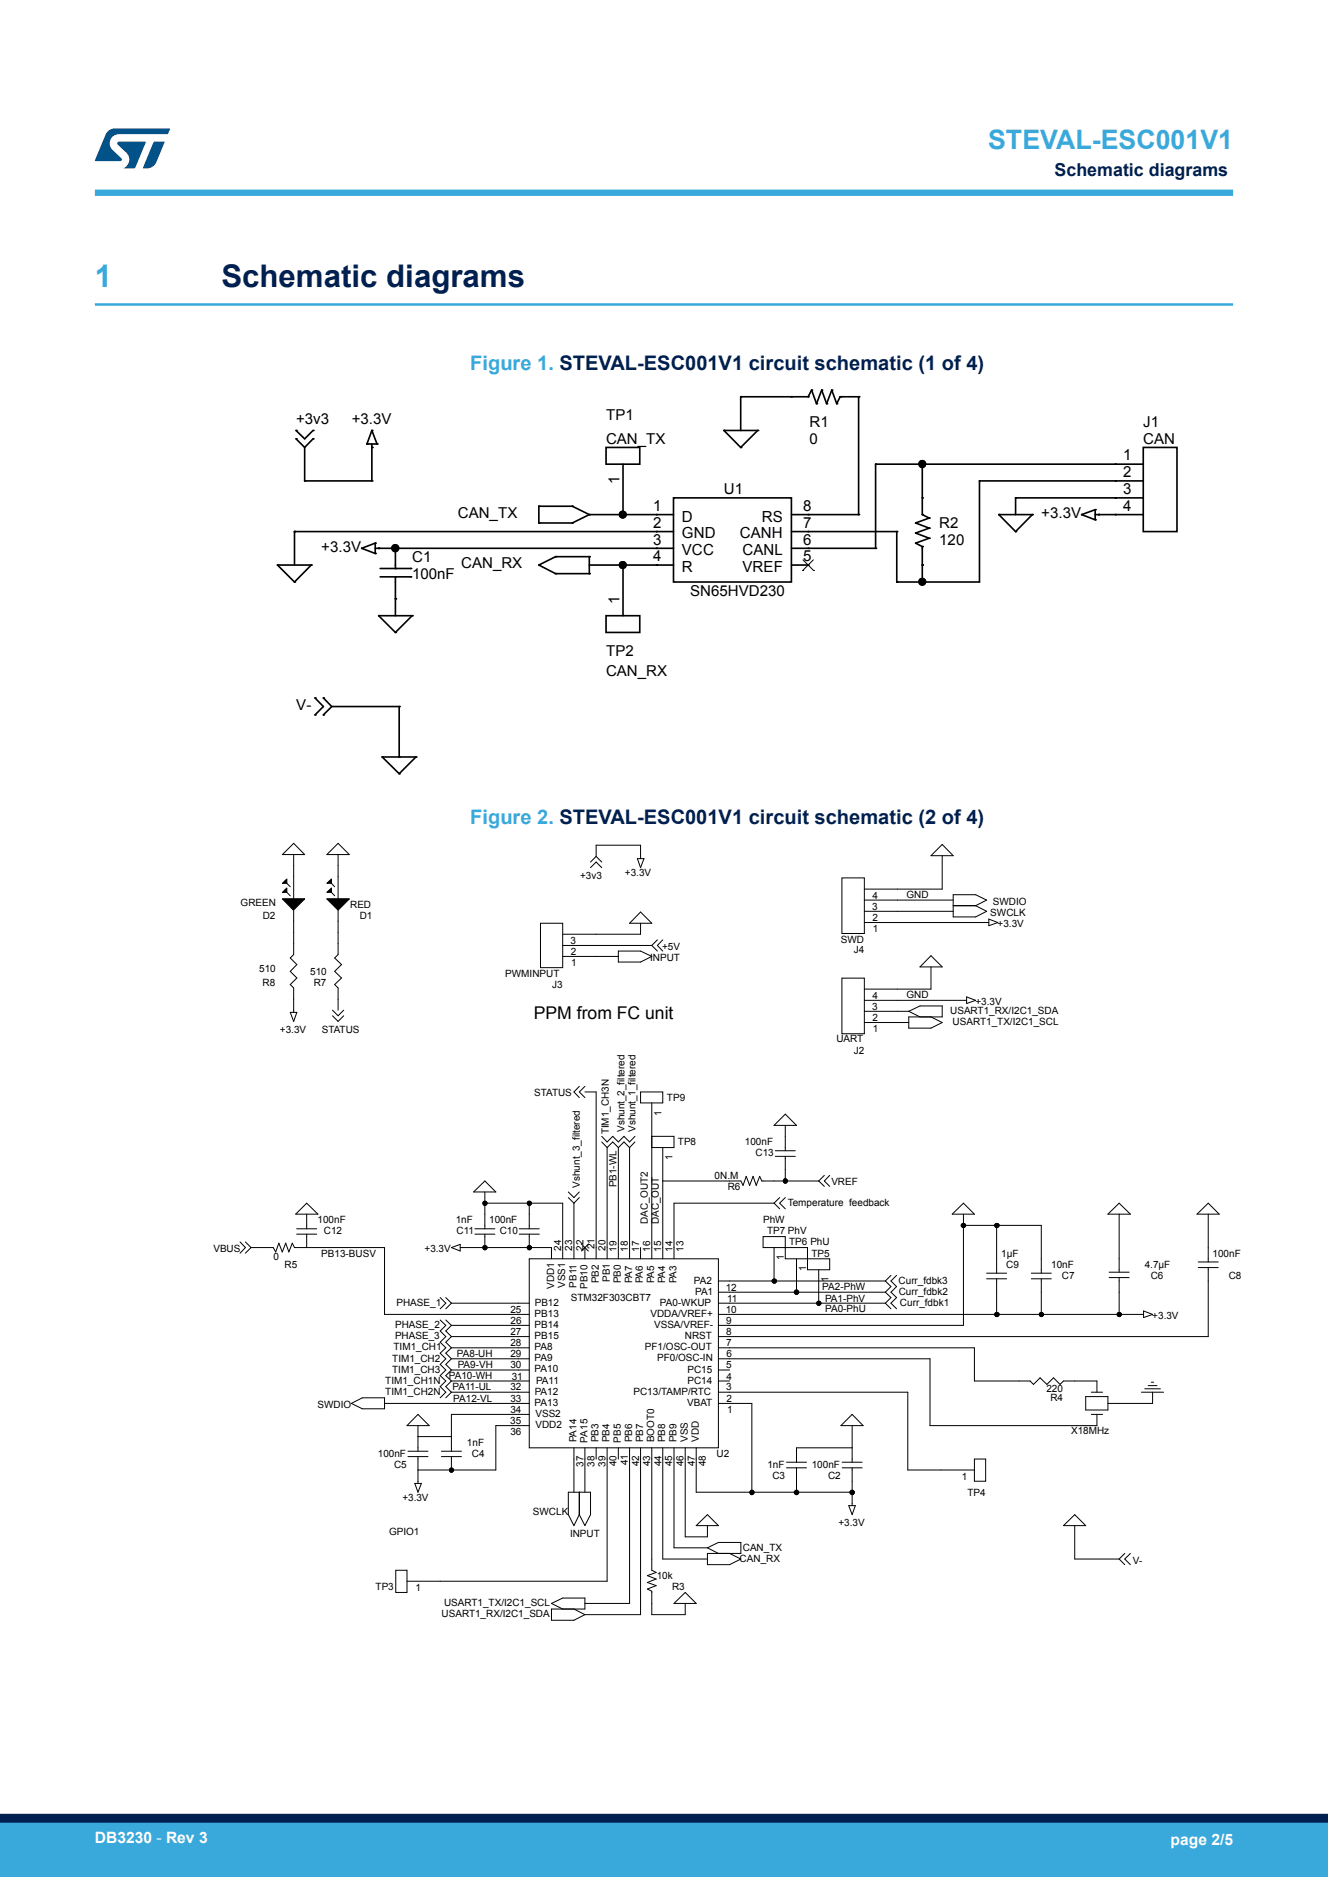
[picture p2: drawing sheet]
<svg xmlns="http://www.w3.org/2000/svg" width="210mm" height="297mm" viewBox="0 0 210 297" stroke-linecap="round" stroke-linejoin="round" font-family="sans-serif">
<path d="M15 48.2h180" fill="none" stroke="#39a9dc" stroke-width=".4"/>
<g fill="none" stroke="#000" stroke-width=".26">
<path d="M46.8 69.4h.1M46.8 68.1h.1M46.8 69.4l1.4 1.4M46.8 68.1l1.4 1.3 1.3-1.3M48.2 76.1h.1M48.2 76.1h10.6M48.2 70.8v5.3M49.5 69.4h.1M49.5 68.1h.1M49.5 69.4l-1.3 1.4M58 70.3h.1M58 70.3h1.6"/>
<path d="M58.8 70.8h.1M58.8 68.1h.1M58.8 76.1h.1M58.8 70.3v5.8M58.8 68.1l-.8 2.2M58.8 68.1l.8 2.2M59.6 70.3h.1M95.8 70.8h5.4v2.6h-5.4zM98.5 73.4v8M106.5 78.8h18.6v13.3h-18.6zM114.5 68.1h.1M114.5 68.1h5.3"/>
<path d="M114.5 68.1l2.6 2.7M117.1 70.8h.1M117.1 62.8h.1M117.1 62.8h10.7M117.1 62.8v5.3M119.8 68.1h.1M119.8 68.1l-2.7 2.7M125.1 62.8h.1M127.8 62.8h.1M128.3 61.7h.1M128.3 61.7l.8 2.2M128.3 61.7l-.5 1.1"/>
<path d="M129.1 63.9h.1M129.9 61.7h.1M129.9 61.7l.8 2.2M129.9 61.7l-.8 2.2M130.7 63.9h.1M131.5 61.7h.1M131.5 61.7l.8 2.2M131.5 61.7l-.8 2.2M132.3 63.9h.1M132.9 62.8h.1M132.9 62.8l-.6 1.1M132.9 62.8h2.9"/>
<path d="M135.8 62.8h.1M135.8 62.8v18.6M138.5 73.4h.1M138.5 73.4h7.3M138.5 73.4v13.4M145.8 78.8h.1M145.8 73.4h.1M145.8 73.4v8M146.2 73.4h34.6M154.9 76.1h.1M154.9 76.1v16h-13.1M155.2 76.1h25.6"/>
<path d="M160.6 78.8h.1M160.6 78.8h20.2M160.6 78.8v2.6M176.4 73.4h.1M176.4 76.1h.1M176.4 78.8h.1M180.8 70.8h5.3v13.3h-5.3zM43.9 89.4h.1M43.9 89.4h5.3M43.9 89.4l2.7 2.7M46.6 92.1h.1M46.6 84.1h.1"/>
<path d="M46.6 84.1h59.9M46.6 84.1v5.3M49.2 89.4h.1M49.2 89.4l-2.6 2.7M57.2 86.8h.1M57.2 86.8l2.1 .8M59.3 87.6h.1M59.3 85.9h.1M59.3 85.9v1.7M59.3 86.8h47.2M59.3 85.9l-2.1 .9M59.9 86.8h.1"/>
<path d="M59.9 97.4h.1M59.9 97.4h5.3M59.9 97.4l2.6 2.7M60.1 91.3h4.8M60.1 90h4.8M62.5 90h.1M62.5 91.3h.1M62.5 86.8h.1M62.5 94.7h.1M62.5 86.8v3.2M62.5 91.3v6.1M64.9 91.3h.1"/>
<path d="M64.9 90h.1M65.2 97.4h.1M65.2 97.4l-2.7 2.7M85.2 89.4h.1M85.2 82.8h.1M85.2 80.1h.1M85.2 89.4l2.7 1.4M85.2 82.8h5.3M85.2 80.1v2.7M85.2 80.1h5.3M87.9 90.8h.1M87.9 88.1h.1"/>
<path d="M87.9 90.8h5.3M87.9 88.1l-2.7 1.3M87.9 88.1h5.3M90.5 82.8h.1M90.5 80.1h.1M90.5 80.1l2.7 1.3M93.2 88.1h.1M93.2 90.8h.1M93.2 81.4h.1M93.2 88.1v2.7M93.2 81.4l-2.7 1.4M93.2 89.4h13.3"/>
<path d="M93.2 81.4h13.3M95.8 97.4h5.4v2.7h-5.4zM98.5 81.4h.1M98.5 89.4h.1M98.5 89.4v8M103.8 81.4h.1M103.8 84.1h.1M103.8 86.8h.1M103.8 89.4h.1M125.1 89.4h2.7M125.1 86.8h13.4M125.1 81.4h10.7"/>
<path d="M125.1 84.1h16.7M127.8 89.4h.1M127.8 86.8h.1M127.8 84.1h.1M127.8 81.4h.1M135.8 81.4h.1M138.5 86.8h.1M141.8 84.1h.1M141.8 92.1h.1M141.8 84.1v8M144.8 85.9h.1M144.8 84.3h.1"/>
<path d="M144.8 82.8h.1M144.8 85.9l1 .6M144.8 84.3l2.1 .9M144.8 82.8l2.1 .8M145.8 81.4h.1M145.8 86.5h.1M145.8 89.4h.1M145.8 92.1h.1M145.8 81.4l1.1 .6M145.8 86.5v5.6M146.9 85.2h.1M146.9 83.6h.1"/>
<path d="M146.9 82h.1M146.9 85.2l-2.1 .7M146.9 83.6l-2.1 .7M146.9 82l-2.1 .8M157.9 81.4h.1M157.9 81.4h5.3M157.9 81.4l2.7 2.7M160.6 84.1h.1M163.2 81.4h.1M163.2 81.4l-2.6 2.7M171 81.4h.1M171 81.4l2.2 .8"/>
<path d="M173.2 82.2h.1M173.2 80.6h.1M173.2 81.4h7.6M173.2 80.6v1.6M173.2 80.6l-2.2 .8M173.7 81.4h.1M176.4 81.4h.1M49.8 110.4h.1M49.8 113.1h.1M49.8 110.4l1.3 1.4-1.3 1.3M51.1 113.1h.1M51.1 110.4h.1"/>
<path d="M51.1 110.4l1.4 1.4M52.5 111.8l-1.4 1.3M52.5 111.8h10.6M60.4 119.8h.1M60.4 119.8h5.4M60.4 119.8l2.7 2.6M62.5 100.1h.1M63.1 111.8h.1M63.1 119.8h.1M63.1 111.8v8M65.8 119.8h.1M65.8 119.8l-2.7 2.6"/>
<path d="M63.1 122.4h.1"/>
<circle cx="145.8" cy="73.4" r=".52"/>
<circle cx="62.5" cy="86.7" r=".53"/>
<circle cx="98.5" cy="89.4" r=".51"/>
<circle cx="98.5" cy="81.4" r=".51"/>
<circle cx="145.8" cy="92" r=".51"/>
</g>
<g fill="none" stroke="#000" stroke-width=".16">
<path d="M126.9 90.3h.1M127 88.6l1.7 1.7M128.6 88.6l-1.7 1.7M128.7 90.3h.1M44.7 139.8l.7-.7v.7zM45 139.4l.9 .9M46.4 133.4l1.8 1.8h-3.5zM46.4 135.2v7M51.7 139.8l.7-.7v.7zM52.1 139.4l.8 .9M53.5 133.4l1.7 1.8h-3.5zM53.5 135.2v7"/>
<path d="M93.4 137.3l.9-.9 .9 .9M94.3 135.5v-1.8h7v2.2M94.3 135.5l.9 .9M94.3 135.5l-.9 .9M100.8 135.9h1l-.5 1.4zM133.1 138.9h3.6v8.8h-3.6zM149 135.4v5.3h-12.3M149 133.6l1.7 1.8h-3.5zM44.7 142.2h3.5l-1.8 1.8zM44.7 141.2l.7-.7v.7zM44.7 142.2h3.5M45 140.9l.9 .8"/>
<path d="M46.4 144v7l-.5 .6 1 1-1 1.1 1 1-1 1.1 .5 .5v3.9M51.7 142.2h3.5l-1.7 1.8zM51.7 141.2l.7-.7v.7zM51.7 142.2h3.5M52.1 140.9l.8 .8M52.6 159.8l.9 .9 .8-.9M53.5 144v7l-.6 .6 1.1 1-1.1 1.1 1.1 1-1.1 1.1 .6 .5v3.5M85.5 146.1h3.5v7h-3.5zM89 151.3h8.8M89 149.6h14.1M97.8 150.5h3.5l1.8 .8-1.8 .9h-3.5zM101.3 146.1v1.7h-12.3"/>
<path d="M101.3 144.3l1.8 1.8h-3.5zM103.1 149.6l.9 .9M104 148.7l-.9 .9M104.8 148.7l-.8 .9 .8 .9M133.1 154.8h3.6v8.8h-3.6zM136.7 158.3h16.2M136.7 146h19.7M136.7 144.2h14M136.7 142.4h14M147.2 151.2l1.8 1.8h-3.5zM147.2 153v3.5h-10.5M150.7 143.3h3.6"/>
<path d="M150.7 141.6h3.6l1.7 .8-1.7 .9 1.7 .9-1.7 .9h-3.6zM152.9 157.7l1.4 .6-1.4 .5zM156.4 145.4l1.4 .6-1.4 .5zM45.9 160.2h1l-.5 1.4zM52.6 160.7l.9 .9 .8-.9M91.6 171.9l-.8 .9 .8 .9M92.5 171.9l-.9 .9 .9 .9M92.5 172.8h1.8v26.4M95.2 179.8l.8 .9 .9-.9 .9 .9 .9-.9 .9 .9 .8-.9M101.3 172.8h3.5v1.7h-3.5zM103.1 179.8h3.5v1.8h-3.5zM103.1 174.5v24.7"/>
<path d="M124.2 176.3l1.8 1.8h-3.6zM124.2 178.1v4M136.7 161.8h7M136.7 160h7M143.7 160l1.8-.8h3.5v1.7h-5.3v1.8h3.5l1.8-.9-1.8-.9M143.7 160l1.8 .9M38 196.5l.8 .9-.8 .9M38.8 196.5l.9 .9M39.7 197.4h3.5l.4 .7 .5-1.4 .5 1.4 .6-1.4 .5 1.4 .5-1.4 .4 .7h14.2v10.6h22.9M39.7 197.4l-.9 .9M46.8 192.1l1.7-1.7 1.8 1.7zM46.9 194.4h3.2"/>
<path d="M46.9 195.3h3.2M48.5 192.1v2.3M48.5 195.3v2.1M71.4 197.4l1.4-.5v1zM72.8 197.4h14.4v1.8M74.9 188.6l1.8-1.7 1.7 1.7zM75.1 194.4h3.2M75.1 195.3h3.2M76.7 188.6v5.8M76.7 195.3v2.1M76.7 190.4h12.3v8.8M82.1 194.4h3.2"/>
<path d="M82.1 195.3h3.2M83.7 190.4v4M83.7 195.3v2.1M83.7 199.2h29.9v29.9h-29.9zM89.9 189.5l.9 .9M89.9 188.6l.9 .9 .8-.9M90.8 190.4v8.8M91.6 189.5l-.8 .9M91.9 196.8l1.1 1.1M92.5 197.4v1.8M93.1 196.8l-1.1 1.1M95.2 180.7l.8 .9"/>
<path d="M96 181.6l.9-.9 .9 .9M96 181.6v17.6M97.8 181.6l.9-.9 .9 .9M97.8 181.6v17.6M99.6 181.6v17.6M100.4 180.7l-.8 .9M101.3 197.4v1.8M104.8 181.6v17.6M104.8 186.9h12.4l.3 .7 .5-1.5 .5 1.5 .6-1.5 .5 1.5 .5-1.5 .4 .8h9M120.7 195.7h3.5v1.7h-3.5zM122.4 190.4l.9 .9M122.4 190.4h-15.8v8.8"/>
<path d="M122.4 197.4v5.3M122.6 182.1h3.2M122.6 183h3.2M123.3 189.5l-.9 .9M124.2 189.5l-.9 .9 .9 .9M124.2 183v3.9M124.2 197.4h3.5v1.8h-3.5zM126 199.2v5.3M127.7 199.2h3.5v1.7h-3.5zM129.5 186.9l.9 .8M130.4 186l-.9 .9M131.2 186l-.8 .9 .8 .8"/>
<path d="M150.6 192.1l1.8-1.7 1.7 1.7zM152.4 193.9h12.3v7.6M152.4 192.1v17.6h-38.8M157.6 193.9v7.6M175.2 192.1l1.8-1.7 1.7 1.7zM177 192.1v9.2M189.3 192.1l1.8-1.7 1.7 1.7zM189.5 199.7h3.1M191.1 192.1v7.6M69.6 208.9l.9 .8-.9 .9 .9 .9-.9 .9 .9 .9-.9 .8 .9 .9-.9 .9 .9 .9-.9 .9 .9 .8-.9 .9 .9 .9-.9 .9M69.6 205.3l.9 .9-.9 .9M70.5 205.3l.9 .9"/>
<path d="M70.5 208.9l.9 .8M71.4 218.5l-.9 .9 .9 .9M71.4 206.2l-.9 .9M71.4 209.7l-.9 .9 .9 .9M71.4 211.5l-.9 .9 .9 .9M71.4 213.3l-.9 .8 .9 .9M71.4 215l-.9 .9 .9 .9M71.4 216.8l-.9 .9 .9 .8M71.4 218.5h12.3M71.4 209.7h12.3M71.4 211.5h12.3M71.4 213.3h12.3"/>
<path d="M71.4 215h12.3M71.4 216.8h12.3M71.4 206.2h12.3M113.6 215h33.5v10.6h26.4v-1.8M113.6 208h67.2M113.6 213.3h40.5v5.2h8.8l.5 .6 1.1-1.1 1.1 1.1 1-1.1 1 1.1 .6-.6h5.3v1.8M113.6 218.5h1.8M113.6 216.8h1.8M113.6 202.7h26.4M113.6 206.2h26.4M113.6 204.5h26.4M129.5 200.9v5.3"/>
<path d="M140 202.7l.9 .9-.9 .9M140 204.5l.9 .8-.9 .9M140 206.2l.9 .9M140.9 201.8l-.9 .9M141.8 201.8l-.9 .9 .9 .9-.9 .9 .9 .8-.9 .9 .9 .9M156 201.5h3.2M156 202.3h3.2M157.6 202.3v5.7M163.1 201.5h3.1M163.1 202.3h3.1M164.7 202.3v5.7M175.4 202.2h3.2"/>
<path d="M175.4 201.3h3.2M177 202.2v5.8M180.8 207.4l1.5 .6-1.5 .5zM181 219.8h2.5M181.6 219.2h1.4M182.1 218.7h.3M189.5 200.6h3.1M191.1 200.6v10.9h-77.5M55.6 222.1l1.7-.9h3.5v1.7h-3.5zM60.8 222.1h22.9M64.5 229.6h3.2M64.5 230.5h3.2"/>
<path d="M65.6 234.7h1l-.5 1.4zM66.1 225.6v4M66.1 230.5v4.2M66.1 223.8l1.8 1.8h-3.5zM66.1 227.3h5.3M69.8 229.6h3.2M69.8 230.5h3.2M71.4 220.3l-.9 .9M71.4 230.5v2.1M71.4 220.3h12.3M83.7 225.6h-5.3v7h-12.3M83.7 223.8h-12.3v5.8"/>
<path d="M89.9 236.1h3.5v3.6l-.9 1.7-.9-1.7-.8 1.7-.9-1.7zM90.8 229.1v7M91.6 236.1v3.6M92.5 229.1v7M94.3 229.1v1.8M96 229.1v21.1h-31.6M97.8 229.1v1.8M99.6 229.1v24.6h-7.1M101.3 229.1v26.4h-8.8M103.1 229.1v19.4l.7 .3-1.4 .5 1.4 .6-1.4 .5 1.4 .5-1.4 .5 .7 .4v3.7h5.3v-1.8M104.8 229.1v17.6h7.1M106.6 229.1v15.8h5.3"/>
<path d="M108.4 229.1v14.1h3.5v-1.8M110.1 229.1v7h24.7M113.6 220.3h30v12.3h10.5M113.6 222.1h5.3v14M124.4 231.4h3.1M124.4 232.3h3.1M126 232.3v3.8M133.2 231.4h3.1M133.2 232.3h3.1M134.2 238.2h1.1l-.5 1.5zM134.8 223.8l1.7 1.8h-3.5zM134.8 225.6v5.8"/>
<path d="M134.8 232.3v5.9M134.8 229.1h-8.8v2.3M154.1 230.9h1.8v3.5h-1.8zM171.7 221h3.5v2.1h-3.5zM172.6 220.3h1.7M172.6 223.8h1.7M180.5 220.3h3.5M182.3 220.3v1.8h-7.1M62.6 248.5h1.8v3.5h-1.8zM89 254.6l-1.8-.9 1.8-.8h3.5v1.7h-5.3v1.8h3.6l1.7-.9M90.8 254.6l1.7 .9M106.6 253.7l1.8-1.7 1.7 1.7z"/>
<path d="M110.1 241.4l1.8-1.7 1.7 1.7zM111.9 244.9l1.7-.8h3.6v1.7h-5.3v1.8h3.5l1.8-.9-1.8-.9M111.9 244.9l1.7 .9M168.2 241.4l1.8-1.7 1.7 1.7zM170 241.4v5.3h7M177 246.7l.9 .9M177.9 245.8l-.9 .9M178.7 245.8l-.8 .9 .8 .9"/>
<circle cx="76.7" cy="190.4" r=".34"/>
<circle cx="76.7" cy="197.4" r=".34"/>
<circle cx="83.7" cy="190.4" r=".34"/>
<circle cx="83.7" cy="197.4" r=".34"/>
<circle cx="124.2" cy="186.9" r=".34"/>
<circle cx="152.4" cy="193.9" r=".34"/>
<circle cx="157.6" cy="193.9" r=".34"/>
<circle cx="122.4" cy="202.7" r=".34"/>
<circle cx="126" cy="204.5" r=".35"/>
<circle cx="129.5" cy="206.2" r=".34"/>
<circle cx="157.6" cy="208" r=".34"/>
<circle cx="164.7" cy="208" r=".34"/>
<circle cx="177" cy="208" r=".34"/>
<circle cx="71.4" cy="232.6" r=".34"/>
<circle cx="118.9" cy="236.1" r=".34"/>
<circle cx="126" cy="236.1" r=".35"/>
<circle cx="134.8" cy="236.1" r=".35"/>
</g>
<g fill="#000">
<path d="M44.7 139.8l.7-.7v.7zM51.7 139.8l.7-.7v.7zM44.7 141.2l.7-.7v.7zM44.7 142.2h3.5l-1.8 1.8zM51.7 141.2l.7-.7v.7zM51.7 142.2h3.5l-1.7 1.8z"/>
<circle cx="145.8" cy="73.4" r=".52"/>
<circle cx="62.5" cy="86.7" r=".53"/>
<circle cx="98.5" cy="89.4" r=".51"/>
<circle cx="98.5" cy="81.4" r=".51"/>
<circle cx="145.8" cy="92" r=".51"/>
<circle cx="76.7" cy="190.4" r=".34"/>
<circle cx="76.7" cy="197.4" r=".34"/>
<circle cx="83.7" cy="190.4" r=".34"/>
<circle cx="83.7" cy="197.4" r=".34"/>
<circle cx="124.2" cy="186.9" r=".34"/>
<circle cx="152.4" cy="193.9" r=".34"/>
<circle cx="157.6" cy="193.9" r=".34"/>
<circle cx="122.4" cy="202.7" r=".34"/>
<circle cx="126" cy="204.5" r=".35"/>
<circle cx="129.5" cy="206.2" r=".34"/>
<circle cx="157.6" cy="208" r=".34"/>
<circle cx="164.7" cy="208" r=".34"/>
<circle cx="177" cy="208" r=".34"/>
<circle cx="71.4" cy="232.6" r=".34"/>
<circle cx="118.9" cy="236.1" r=".34"/>
<circle cx="126" cy="236.1" r=".35"/>
<circle cx="134.8" cy="236.1" r=".35"/>
</g>
<path d="M15 30.5h180" fill="none" stroke="#39a9dc" stroke-width="1"/>
<g fill="#005288">
<path d="M17.1 20.7l.7-.3 .4-.1h8.6l.1 .1-.4 .8h-7.6a1.45 1.45 0 0 0-1.4 .9 1.45 1.45 0 0 0 .2 1.6l1.5 1.3 .1 .2-.1 .2-4.2 .1 1.7-4.2z"/>
<path d="M24.3 22.4h1.6l.1 .1-1.3 3.2a1.6 1.6 0 0 1-1.5 .9h-.5l-.1-.1z"/>
<path d="M18.6 22.5l4.4-.1 .1 .1-1.8 4.1h-1.7a1.54 1.54 0 0 0 .4-2.4l-1.4-1.3-.1-.2z"/>
</g>
<g fill="#39a9dc">
<path d="M0 288.4h210v8.6h-210z" fill-rule="evenodd"/>
<path d="M-.1 288.4h210.2v4.4h-210.2z" fill-rule="evenodd"/>
</g>
<path d="M0 287.7h210" fill="none" stroke="#002052" stroke-width="1.4"/>
<text font-size="4.9" fill="#39a9dc" x="15" y="45.4">1</text>
<text font-size="4.9" fill="#002052" x="35" y="45.4">Schematic diagrams</text>
<text font-size="4.2" fill="#39a9dc" x="156.3" y="23.5">STEVAL-ESC001V1</text>
<g font-size="3.2" fill="#39a9dc">
<text x="74.4" y="58.6">Figure 1. STEVAL-ESC001V1 circuit schematic (1 of 4)</text>
<text x="74.4" y="130.4">Figure 2. STEVAL-ESC001V1 circuit schematic (2 of 4)</text>
</g>
<text font-size="2.8" fill="#002052" x="166.8" y="27.9">Schematic diagrams</text>
<text font-size="2.8" x="84.4" y="161.3">PPM from FC unit</text>
<g font-size="2.5" fill="#fff">
<text x="15" y="291.6">DB3230 - Rev 3</text>
<text x="185.1" y="291.9">page 2/5</text>
</g>
<g font-size="2.4">
<text x="46.8" y="67.1">+3v3</text>
<text x="55.6" y="67.1">+3.3V</text>
<text x="95.8" y="66.5">TP1</text>
<text x="95.8" y="70.3">CAN_TX</text>
<text x="128" y="67.6">R1</text>
<text x="128" y="70.3">0</text>
<text x="180.8" y="67.6">J1</text>
<text x="180.8" y="70.3">CAN</text>
<text x="97.9" y="76.6" transform="rotate(-90 97.9 76.6)">1</text>
<text x="177.6" y="72.9">1</text>
<text x="177.6" y="75.5">2</text>
<text x="72.4" y="82">CAN_TX</text>
<text x="103.3" y="83.5">2</text>
<text x="103.3" y="80.8">1</text>
<text x="107.8" y="82.5">D</text>
<text x="114.5" y="78.2">U1</text>
<text x="120.5" y="82.5">RS</text>
<text x="127" y="83.5">7</text>
<text x="127" y="80.8">8</text>
<text x="148.5" y="83.6">R2</text>
<text x="164.7" y="82">+3.3V</text>
<text x="177.6" y="78.2">3</text>
<text x="177.6" y="80.8">4</text>
<text x="50.8" y="87.3">+3.3V</text>
<text x="65.2" y="88.9">C1</text>
<text x="72.9" y="90">CAN_RX</text>
<text x="103.3" y="86.2">3</text>
<text x="103.3" y="88.8">4</text>
<text x="107.8" y="85.2">GND</text>
<text x="107.8" y="87.9">VCC</text>
<text x="117" y="85.2">CANH</text>
<text x="117.4" y="87.9">CANL</text>
<text x="127" y="88.8">5</text>
<text x="127" y="86.2">6</text>
<text x="148.5" y="86.3">120</text>
<text x="65.2" y="91.5">100nF</text>
<text x="97.9" y="95.6" transform="rotate(-90 97.9 95.6)">1</text>
<text x="107.8" y="90.5">R</text>
<text x="109.2" y="94.2">SN65HVD230</text>
<text x="117.4" y="90.5">VREF</text>
<text x="95.8" y="103.8">TP2</text>
<text x="95.8" y="107">CAN_RX</text>
<text x="46.9" y="112.3">V-</text>
</g>
<g font-size="1.6">
<text x="38.1" y="143.3">GREEN</text>
<text x="55.4" y="143.7">RED</text>
<text x="91.7" y="139">+3v3</text>
<text x="98.8" y="138.7">+3.3V</text>
<text x="137.9" y="143.9">3</text>
<text x="138" y="142.2">4</text>
<text x="143.3" y="142.2">GND</text>
<text x="157" y="143.2">SWDIO</text>
<text x="41.5" y="145.4">D2</text>
<text x="56.9" y="145.4">D1</text>
<text x="90.2" y="149.3">3</text>
<text x="133" y="149.2">SWD</text>
<text x="138" y="145.7">2</text>
<text x="138" y="147.5">1</text>
<text x="156.6" y="144.9">SWCLK</text>
<text x="157.8" y="146.7">+3.3V</text>
<text x="41" y="153.9">510</text>
<text x="41.5" y="156">R8</text>
<text x="49" y="154.2">510</text>
<text x="49.6" y="156">R7</text>
<text x="79.9" y="154.5">PWMINPUT</text>
<text x="90.3" y="151.1">2</text>
<text x="90.3" y="152.9">1</text>
<text x="102.8" y="152.1">INPUT</text>
<text x="104.7" y="150.3">+5V</text>
<text x="135" y="150.9">J4</text>
<text x="87.3" y="156.3">J3</text>
<text x="137.9" y="159.8">3</text>
<text x="138" y="161.5">2</text>
<text x="138" y="158">4</text>
<text x="143.3" y="158">GND</text>
<text x="150.3" y="160.5">USART1_RX/I2C1_SDA</text>
<text x="154.2" y="159">+3.3V</text>
<text x="44.3" y="163.4">+3.3V</text>
<text x="50.9" y="163.4">STATUS</text>
<text x="132.3" y="165">UART</text>
<text x="135" y="166.7">J2</text>
<text x="138" y="163.3">1</text>
<text x="150.6" y="162.2">USART1_TX/I2C1_SCL</text>
<text x="84.5" y="173.5">STATUS</text>
<text x="96.3" y="179.5" transform="rotate(-90 96.3 179.5)">TIM1_CH3N</text>
<text x="98.7" y="179.1" transform="rotate(-90 98.7 179.1)">Vshunt_2_filtered</text>
<text x="100.5" y="179.1" transform="rotate(-90 100.5 179.1)">Vshunt_1_filtered</text>
<text x="104.6" y="176.5" transform="rotate(-90 104.6 176.5)">1</text>
<text x="105.5" y="174.2">TP9</text>
<text x="106.3" y="183.6" transform="rotate(-90 106.3 183.6)">1</text>
<text x="107.2" y="181.2">TP8</text>
<text x="117.8" y="181.2">100nF</text>
<text x="119.5" y="183">C13</text>
<text x="91.7" y="187.9" transform="rotate(-90 91.7 187.9)">Vshunt_3_filtered</text>
<text x="97.5" y="187.9" transform="rotate(-90 97.5 187.9)">PB1-WL</text>
<text x="113" y="186.5">0N.M</text>
<text x="115.1" y="188.3">R6</text>
<text x="124.6" y="190.8">Temperature feedback</text>
<text x="131.5" y="187.6">VREF</text>
<text x="50.2" y="193.5">100nF</text>
<text x="51.2" y="195.3">C12</text>
<text x="72.1" y="193.6">1nF</text>
<text x="72.2" y="195.3">C11</text>
<text x="77.4" y="193.5">100nF</text>
<text x="79" y="195.3">C10</text>
<text x="88.7" y="197.9" transform="rotate(-90 88.7 197.9)">24</text>
<text x="90.5" y="197.9" transform="rotate(-90 90.5 197.9)">23</text>
<text x="92.3" y="197.9" transform="rotate(-90 92.3 197.9)">22</text>
<text x="94" y="197.7" transform="rotate(-90 94 197.7)">21</text>
<text x="95.8" y="197.9" transform="rotate(-90 95.8 197.9)">20</text>
<text x="102.4" y="193.7" transform="rotate(-90 102.4 193.7)">DAC_OUT2</text>
<text x="104.2" y="193.7" transform="rotate(-90 104.2 193.7)">DAC_OUT</text>
<text x="120.7" y="193.6">PhW</text>
<text x="121.3" y="195.3">TP7 PhV</text>
<text x="124.8" y="197.1">TP6 PhU</text>
<text x="33.7" y="198.2">VBUS</text>
<text x="43.2" y="199.4">0</text>
<text x="45" y="200.6">R5</text>
<text x="50.8" y="198.9">PB13-BUSV</text>
<text x="67.1" y="198.1">+3.3V</text>
<text x="87.6" y="203.9" transform="rotate(-90 87.6 203.9)">VDD1</text>
<text x="89.4" y="203.8" transform="rotate(-90 89.4 203.8)">VSS1</text>
<text x="91.2" y="203.7" transform="rotate(-90 91.2 203.7)">PB11</text>
<text x="92.9" y="204" transform="rotate(-90 92.9 204)">PB10</text>
<text x="94.7" y="203.1" transform="rotate(-90 94.7 203.1)">PB2</text>
<text x="96.4" y="202.9" transform="rotate(-90 96.4 202.9)">PB1</text>
<text x="97.5" y="198" transform="rotate(-90 97.5 198)">19</text>
<text x="98.2" y="203.1" transform="rotate(-90 98.2 203.1)">PB0</text>
<text x="99.3" y="198" transform="rotate(-90 99.3 198)">18</text>
<text x="100" y="203.1" transform="rotate(-90 100 203.1)">PA7</text>
<text x="101.1" y="198" transform="rotate(-90 101.1 198)">17</text>
<text x="101.7" y="203.1" transform="rotate(-90 101.7 203.1)">PA6</text>
<text x="102.8" y="198" transform="rotate(-90 102.8 198)">16</text>
<text x="103.4" y="203.1" transform="rotate(-90 103.4 203.1)">PA5</text>
<text x="104.6" y="198" transform="rotate(-90 104.6 198)">15</text>
<text x="105.2" y="203.1" transform="rotate(-90 105.2 203.1)">PA4</text>
<text x="106.3" y="198" transform="rotate(-90 106.3 198)">14</text>
<text x="107" y="203.1" transform="rotate(-90 107 203.1)">PA3</text>
<text x="108.1" y="198" transform="rotate(-90 108.1 198)">13</text>
<text x="109.7" y="203.1">PA2</text>
<text x="123.9" y="199.4" transform="rotate(-90 123.9 199.4)">1</text>
<text x="127.5" y="201.2" transform="rotate(-90 127.5 201.2)">1</text>
<text x="128.3" y="198.8">TP5</text>
<text x="131" y="202.9" transform="rotate(-90 131 202.9)">1</text>
<text x="142.1" y="203.1">Curr_fdbk3</text>
<text x="158.3" y="198.8">1µF</text>
<text x="159.1" y="200.6">C9</text>
<text x="166.2" y="200.6">10nF</text>
<text x="167.9" y="202.4">C7</text>
<text x="181" y="200.6">4.7µF</text>
<text x="182" y="202.4">C6</text>
<text x="191.7" y="198.8">100nF</text>
<text x="194.3" y="202.4">C8</text>
<text x="62.7" y="206.7">PHASE_1</text>
<text x="80.7" y="207.7">25</text>
<text x="80.7" y="209.5">26</text>
<text x="84.5" y="208.4">PB13</text>
<text x="84.6" y="206.6">PB12</text>
<text x="90.3" y="205.9">STM32F303CBT7</text>
<text x="102.8" y="208.4">VDDA/VREF+</text>
<text x="104.4" y="206.6">PA0-WKUP</text>
<text x="109.9" y="204.9">PA1</text>
<text x="114.8" y="207.7">10</text>
<text x="114.8" y="204.2">12</text>
<text x="114.9" y="209.5">9</text>
<text x="115" y="206">11</text>
<text x="130" y="204.2">PA2-PhW</text>
<text x="130.5" y="206">PA1-PhV</text>
<text x="130.5" y="207.7">PA0-PhU</text>
<text x="142.1" y="204.9">Curr_fdbk2</text>
<text x="142.3" y="206.7">Curr_fdbk1</text>
<text x="182.2" y="208.7">+3.3V</text>
<text x="62" y="215.5">TIM1_CH2</text>
<text x="62.2" y="213.7">TIM1_CH1</text>
<text x="62.5" y="211.9">PHASE_3</text>
<text x="62.5" y="210.2">PHASE_2</text>
<text x="72.3" y="214.7">PA8-UH</text>
<text x="80.7" y="214.8">29</text>
<text x="80.7" y="213">28</text>
<text x="80.7" y="211.2">27</text>
<text x="84.5" y="211.9">PB15</text>
<text x="84.5" y="213.7">PA8</text>
<text x="84.5" y="215.4">PA9</text>
<text x="84.5" y="210.1">PB14</text>
<text x="102" y="213.7">PF1/OSC-OUT</text>
<text x="103.4" y="210.1">VSSA/VREF-</text>
<text x="103.9" y="215.4">PF0/OSC-IN</text>
<text x="108.3" y="211.9">NRST</text>
<text x="114.8" y="213">7</text>
<text x="114.9" y="211.2">8</text>
<text x="114.9" y="214.8">6</text>
<text x="60.9" y="219">TIM1_CH1N</text>
<text x="60.9" y="220.7">TIM1_CH2N</text>
<text x="62" y="217.2">TIM1_CH3</text>
<text x="71" y="218.2">PA10-WH</text>
<text x="71.6" y="220">PA11-UL</text>
<text x="71.7" y="221.8">PA12-VL</text>
<text x="72.4" y="216.5">PA9-VH</text>
<text x="80.7" y="221.8">33</text>
<text x="80.7" y="216.5">30</text>
<text x="80.7" y="220">32</text>
<text x="80.9" y="218.3">31</text>
<text x="84.5" y="217.2">PA10</text>
<text x="84.6" y="220.7">PA12</text>
<text x="84.8" y="218.9">PA11</text>
<text x="100.2" y="220.7">PC13/TAMP/RTC</text>
<text x="108.7" y="217.2">PC15</text>
<text x="108.7" y="218.9">PC14</text>
<text x="114.8" y="216.5">5</text>
<text x="114.9" y="220">3</text>
<text x="114.9" y="221.8">2</text>
<text x="114.9" y="218.3">4</text>
<text x="165.5" y="220.3">220</text>
<text x="166.1" y="221.7">R4</text>
<text x="50.2" y="222.8">SWDIO</text>
<text x="80.7" y="225.3">35</text>
<text x="80.7" y="227.1">36</text>
<text x="80.7" y="223.6">34</text>
<text x="84.5" y="222.5">PA13</text>
<text x="84.7" y="224.2">VSS2</text>
<text x="84.7" y="226">VDD2</text>
<text x="108.6" y="222.5">VBAT</text>
<text x="115" y="223.6">1</text>
<text x="169.4" y="227">X18MHz</text>
<text x="59.8" y="230.5">100nF</text>
<text x="62.3" y="232.3">C5</text>
<text x="73.8" y="228.8">1nF</text>
<text x="74.6" y="230.5">C4</text>
<text x="91.2" y="228.2" transform="rotate(-90 91.2 228.2)">PA14</text>
<text x="92.3" y="232.1" transform="rotate(-90 92.3 232.1)">37</text>
<text x="92.9" y="228.3" transform="rotate(-90 92.9 228.3)">PA15</text>
<text x="94" y="232.1" transform="rotate(-90 94 232.1)">38</text>
<text x="94.7" y="228.2" transform="rotate(-90 94.7 228.2)">PB3</text>
<text x="95.8" y="232.1" transform="rotate(-90 95.8 232.1)">39</text>
<text x="96.4" y="228.2" transform="rotate(-90 96.4 228.2)">PB4</text>
<text x="97.5" y="232" transform="rotate(-90 97.5 232)">40</text>
<text x="98.2" y="228.3" transform="rotate(-90 98.2 228.3)">PB5</text>
<text x="99.3" y="231.8" transform="rotate(-90 99.3 231.8)">41</text>
<text x="99.9" y="228.2" transform="rotate(-90 99.9 228.2)">PB6</text>
<text x="101.1" y="232" transform="rotate(-90 101.1 232)">42</text>
<text x="101.7" y="228.2" transform="rotate(-90 101.7 228.2)">PB7</text>
<text x="102.8" y="232" transform="rotate(-90 102.8 232)">43</text>
<text x="103.5" y="228.2" transform="rotate(-90 103.5 228.2)">BOOT0</text>
<text x="104.6" y="232" transform="rotate(-90 104.6 232)">44</text>
<text x="105.2" y="228.2" transform="rotate(-90 105.2 228.2)">PB8</text>
<text x="106.3" y="232" transform="rotate(-90 106.3 232)">45</text>
<text x="107" y="228.2" transform="rotate(-90 107 228.2)">PB9</text>
<text x="108.1" y="232" transform="rotate(-90 108.1 232)">46</text>
<text x="108.8" y="228.1" transform="rotate(-90 108.8 228.1)">VSS</text>
<text x="109.9" y="232" transform="rotate(-90 109.9 232)">47</text>
<text x="110.5" y="228.1" transform="rotate(-90 110.5 228.1)">VDD</text>
<text x="111.6" y="232" transform="rotate(-90 111.6 232)">48</text>
<text x="113.3" y="230.5">U2</text>
<text x="121.3" y="232.3">1nF</text>
<text x="128.4" y="232.3">100nF</text>
<text x="63.6" y="237.5">+3.3V</text>
<text x="84.3" y="239.7">SWCLK</text>
<text x="122.1" y="234">C3</text>
<text x="130.9" y="234">C2</text>
<text x="152.1" y="234.1">1</text>
<text x="153" y="236.7">TP4</text>
<text x="61.5" y="242.8">GPIO1</text>
<text x="90.1" y="243.2">INPUT</text>
<text x="117.5" y="245.4">CAN_TX</text>
<text x="132.6" y="241.4">+3.3V</text>
<text x="59.4" y="251.6">TP3</text>
<text x="65.7" y="251.7">1</text>
<text x="103.9" y="249.9">10k</text>
<text x="106.3" y="251.6">R3</text>
<text x="117" y="247.1">CAN_RX</text>
<text x="179.2" y="247.4">V-</text>
<text x="69.8" y="255.9">USART1_RX/I2C1_SDA</text>
<text x="70.2" y="254.2">USART1_TX/I2C1_SCL</text>
</g>
</svg>
